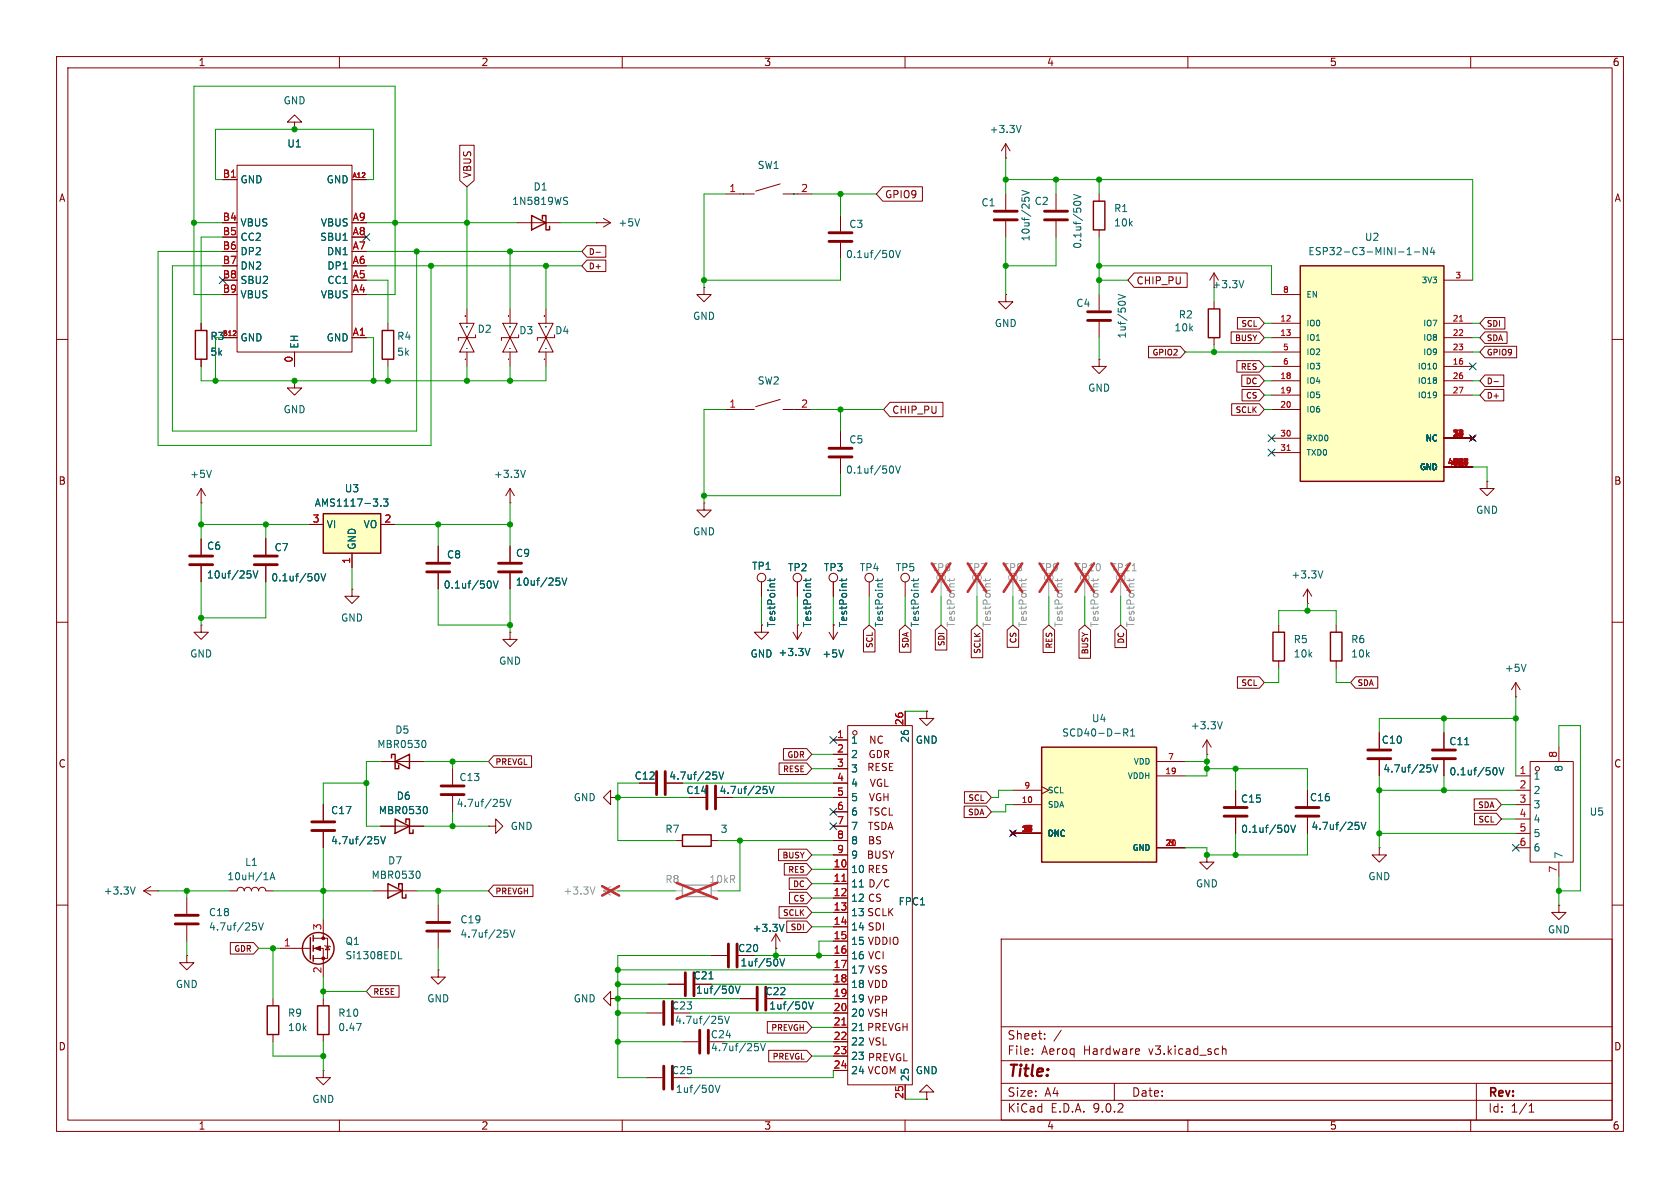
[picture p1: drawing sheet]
<svg xmlns="http://www.w3.org/2000/svg" width="297mm" height="210mm" viewBox="0 0 297 210" stroke-linecap="round" stroke-linejoin="round" font-family="sans-serif">
<g fill="none" stroke="#840000" stroke-width=".18">
<path d="M10 10h277v190h-277zM12 12h273v186h-273zM60 10v2M110 10v2M160 10v2M210 10v2M260 10v2M39.4 31.8h2.5M41.9 29.2h20.3v33h-20.3zM62.2 31.8h2.6M39.4 59.7h2.5M62.2 59.7h2.6"/>
<path d="M10 60h2M52.1 62.2v2.6M148.6 76.2v2.8M285 60h2M35.6 88.9h.1M35.6 86.4l-.8 1.2M35.6 86.4l.7 1.2M35.6 86.4v2.5M35.6 95.3v2.7M47 95.3v2.7M77.5 96.5v2.8M90.2 88.9h.1"/>
<path d="M90.2 86.4l-.8 1.2M90.2 86.4l.7 1.2M90.2 86.4v2.5M124.5 88.9v1.3h1.2l-1.2 1.2-1.3-1.2h1.3M124.5 88.9h.1M148.6 81v2.8M10 110h2M35.6 110.5v1.3h1.2l-1.2 1.2-1.3-1.2h1.3M35.6 110.5h.1M35.6 100.1v2.8M47 100.1v2.8M62.2 104.1v1.3h1.3l-1.3 1.3-1.2-1.3h1.2"/>
<path d="M62.2 104.1h.1M77.5 101.3v2.8M90.2 111.8v1.2h1.2l-1.2 1.3-1.3-1.3h1.3M90.2 111.8h.1M134.6 110.5v1.3h1.3l-1.3 1.2-1.3-1.2h1.3M134.6 110.5h.1M134.6 102.9v2.5M147.3 102.9v2.5M160 102.9v2.5M285 110h2M67.3 134.6h7.6M80 135.9v2.8"/>
<path d="M147.3 130.8h2.6M147.3 133.4h2.6M147.3 135.9h2.6M147.3 138.4h2.6M149.9 128.3h11.4v63.5h-11.4zM160 125.7v2.6M163.8 125.7v1.3h1.3l-1.3 1.3-1.2-1.3h1.2M163.8 125.7h.1M57.1 142.2v2.8M57.1 147.1v2.8M66 157.5h7.7M67.3 146.1h7.6"/>
<path d="M80 140.7v2.8M107.9 141v-1.3l-1.2 1.3 1.2 1.2v-1.2h1.3M109.2 141h.1M119.4 148.6h1.2M125.7 148.6h1.3M147.3 146.1h2.6M147.3 148.6h2.6M147.3 141h2.6M147.3 143.5h2.6M147.3 151.1h2.6M147.3 153.7h2.6M147.3 156.2h2.6"/>
<path d="M147.3 158.8h2.6M156.9 155.5l.2 .1M157.1 156.7l-.2 .1M10 160h2M77.5 171.5v1.2h1.2l-1.2 1.3-1.3-1.3h1.3M77.5 171.5h.1M77.5 160v2.8M77.5 164.8v2.8M107.9 176.5v-1.2l-1.2 1.2 1.2 1.3v-1.3h1.3M109.2 176.5h.1M114.3 179.1h2.8M118.1 174h2.8"/>
<path d="M125.7 168.9h2.8M130.8 176.5h2.8M137.2 167.6h.1M137.2 165.1l-.8 1.3M137.2 165.1l.7 1.3M137.2 165.1v2.5M147.3 176.5h2.6M147.3 174h2.6M147.3 168.9h2.6M147.3 179.1h2.6M147.3 161.3h2.6M147.3 163.8h2.6"/>
<path d="M147.3 166.4h2.6M147.3 171.5h2.6M177 166h108v32h-108zM285 160h2M60 198v2M110 198v2M114.3 190.5h2.8M120.6 184.2h2.8M147.3 181.6h2.6M147.3 184.2h2.6M147.3 186.7h2.6M147.3 189.2h2.6"/>
<path d="M160 198v2M160 191.8v2.5M163.8 193h1.3l-1.3-1.2-1.2 1.2h1.2v1.3M163.8 194.3h.1M177 194.5h108M177 191.5h108M177 187.5h108M177 181.5h108M182.5 186.3v.1M182.5 185.5v.1M184.7 183.6v.1M184.7 182.8v.1"/>
<path d="M187.6 182.1l-1.3 2M197 191.5v3M201.2 185.4l.3 .4-.8 .1M201.4 186.3l-.2 .1M210 198v2M216.1 184.9v1.5M216.1 185.5l.2-.1 .4 .1v.9M260 198v2M261 191.5v6.5M270.3 196.6h.9M270.3 195.5l.4-.4v1.5"/>
<circle cx="134.6" cy="102.1" r=".76"/>
<circle cx="147.3" cy="102.1" r=".76"/>
<circle cx="160" cy="102.1" r=".76"/>
<circle cx="151.1" cy="129.5" r=".38"/>
</g>
<g fill="none" stroke="#840000" stroke-width=".51">
<path d="M146.6 79.2h4M33.5 98.3h4.1M33.5 99.8h4.1M45 98.3h4M45 99.8h4M75.4 99.6h4.1M146.6 80.8h4M75.4 101.1h4.1M78 138.9h4M116.1 136.4v4.1M117.6 136.4v4.1M125 138.9v4.1"/>
<path d="M126.5 138.9v4.1M55.1 145.3h4.1M55.1 146.8h4.1M78 140.5h4M75.4 163.1h4.1M75.4 164.6h4.1M117.3 177v4.1M118.9 177v4.1M121.2 172v4M122.7 172v4M128.8 166.9v4M130.3 166.9v4"/>
<path d="M133.9 174.5v4.1M135.4 174.5v4.1M117.3 188.5v4M118.9 188.5v4M123.7 182.1v4.1M125.2 182.1v4.1"/>
</g>
<g fill="none" stroke="#006464" stroke-width=".18">
<path d="M37.4 83.1l-.4 1.3M92.9 83.1l-.4 1.3M157.5 82.4a.68 .68 0 0 1 .5 .6 .68 .68 0 0 1-.5 .6M158.3 82.4l.5 1.2 .4-1.2M43.7 100.9h.6M44.1 101.4l.3 .2v.3l-.3 .3M44.7 100.9l.5 1.3 .4-1.3M55.9 101.4a.68 .68 0 0 1 .5 .7 .68 .68 0 0 1-.5 .6M56.7 101.4l.5 1.3 .4-1.3M86.4 102.7a.68 .68 0 0 1 .5 .6 .68 .68 0 0 1-.5 .7M87.2 102.7l.4 1.3 .5-1.3M136.1 102.3v.5"/>
<path d="M137 102.3l-.2 .3h-1.1M148.8 102.3v.5M149.7 102.3l-.2 .3h-1.1M161.5 102.3v.5M162.4 102.3l-.2 .3h-1.1M75 130.9a.79 .79 0 0 1 0 1.3M126.1 136.5h.6M126.2 137h.3l.2 .2v.4l-.5 .1M127.1 136.5l.4 1.2 .4-1.2M135 139h.6M135.1 139.5h.3l.2 .2v.5l-.5 .1M136 139l.4 1.3 .4-1.3"/>
<path d="M66.3 147.9h.6M66.4 148.4h.3l.2 .2v.4l-.5 .2M67.3 147.9l.4 1.3 .4-1.3M74 154a.79 .79 0 0 1 0 1.3M75.2 142.6a.79 .79 0 0 1 0 1.2M88.5 141.3h.6M88.6 141.8h.3l.2 .2v.4l-.5 .2M89.5 141.3l.4 1.3 .4-1.3M89.1 164.4h.6M89.3 164.9h.3l.2 .2-.1 .5-.4 .1M90.2 164.4l.4 1.3 .4-1.3M125.3 173h.8"/>
<path d="M127.1 179.6h.6M128.1 179.6l.4 1.3 .5-1.3M129.6 174.6v.7M130 174.3l.4 1.3 .4-1.3M137.4 169.7v.8M137.9 169.5l.4 1.3 .4-1.3M138.6 163.4l-.4 1.3M142.5 177.4v.7M142.9 177.1l.5 1.3 .4-1.3M126 192.1v.8M126.4 191.8l.5 1.3 .4-1.3M127.2 180.1h.3l.2 .3v.4l-.5 .1"/>
<path d="M133.4 184.5h.6M133.5 185h.4l.2 .2-.1 .4-.5 .1M134.5 184.5l.4 1.2 .4-1.2"/>
</g>
<path d="M69.2 134v-.6h.6v2.5h.7v-.6M69.8 134.6l2.6-1.2v2.5zM68.6 156.2l2.5 1.3-2.5 1.3zM69.8 144.8l2.6 1.3-2.6 1.2zM70.5 156.8v-.6h.6v2.6h.7v-.7M71.8 145.4v-.6h.6v2.5h.6v-.6M120.6 147.6h5.1v2h-5.1z" fill="none" stroke="#840000" stroke-width=".25"/>
<path d="M120.6 156.5h5.1v2h-5.1z" fill="none" stroke="#a1a1a1" stroke-width=".25"/>
<g fill="none" stroke="#a1a1a1" stroke-width=".18">
<path d="M166.4 102.9v2.5M172.7 102.9v2.5M191.8 102.9v2.5M198.1 102.9v2.5M106.7 157.5h2.5M106.7 157.5l1.2 .7M107.9 156.7l-1.2 .8M109.2 157.5h.1M119.4 157.5h1.2M125.7 157.5h1.3"/>
<circle cx="166.4" cy="102.1" r=".76"/>
<circle cx="172.7" cy="102.1" r=".76"/>
<circle cx="191.8" cy="102.1" r=".76"/>
<circle cx="198.1" cy="102.1" r=".76"/>
</g>
<path d="M164.7 99.6l3.3 5M168 99.6l-3.3 5M171.1 99.6l3.3 5M174.4 99.6l-3.3 5M190.1 99.6l3.3 5M193.4 99.6l-3.3 5M196.5 99.6l3.3 5M199.8 99.6l-3.3 5M106.5 156.6l2.9 1.7M109.4 156.6l-2.9 1.7M119.6 156.1l7.2 2.8M126.8 156.1l-7.2 2.8" fill="none" stroke="#e12e31" stroke-width=".46"/>
<path d="M167.9 102.3v.5M168.7 102.3l-.2 .3h-1M174.2 102.3v.5M175.1 102.3l-.2 .3h-1.1M193.3 102.3v.5M194.1 102.3l-.2 .3h-1M199.6 102.3v.5M200.1 100.9h.8M200.5 102.3l-.2 .3h-1.1M105.2 156.8l-.4 1.3" fill="none" stroke="#989898" stroke-width=".18"/>
<path d="M148.8 155.8h.8M148.8 181.2h.8" fill="none" stroke="#a90000" stroke-width=".18"/>
<path d="M184.1 132.1h20.4v20.3h-20.4z" fill="#ffffc2"/>
<path d="M67.6 58.4h2v5.1h-2zM184.1 132.1h20.4v20.3h-20.4z" fill="none" stroke="#840000" stroke-width=".25"/>
<g fill="none" stroke="#840000" stroke-width=".18">
<path d="M68.6 57.2v1.2M81.3 57.2h2.5l-1.3 2.5zM82.5 59.7l1.3 2.5h-2.5zM82.5 54.6v2.6M84.1 59.2v.5h-3.1v.5M88.9 57.2h2.5l-1.2 2.5zM90.2 59.7l1.2 2.5h-2.5zM90.2 54.6v2.6M91.7 59.2v.5h-3.1v.5M68.6 63.5v1.3M82.5 62.2v2.6M90.2 62.2v2.6"/>
<path d="M140.2 111.8l.8 1.2M141 110.5h.1M141 102.9v2.5M141 110.5v2.5M141.7 111.8l-.7 1.2M146.6 111.8l.7 1.2M147.3 110.5h.1M147.3 110.5v2.5M148.1 111.8l-.8 1.2M153.7 102.9v2.5M179.1 139.7h5M184.1 139.1l1.3 .6-1.3 .6"/>
<path d="M204.5 134.6h5M204.5 137.2h5M86.4 146.1h1.2v-1.3l1.3 1.3-1.3 1.2v-1.2M86.4 146.1h.1M178.7 146.9l.8 .8M179.1 142.2h5M179.1 147.3h5M179.5 146.9l-.8 .8M204.5 149.9h5"/>
<circle cx="141" cy="102.1" r=".76"/>
<circle cx="153.7" cy="102.1" r=".76"/>
</g>
<g fill="none" stroke="#006464" stroke-width=".18">
<path d="M82.5 57.8h.1M82.6 57.8h.1M90.2 57.8h.1M82.5 61.6h.1M82.6 61.6h.1M90.2 61.6h.1M142.5 102.3v.5M143.2 114.6l-.4 1.3M143.3 102.3l-.2 .3h-1M149.1 114.9l-.4 1.2M155.2 102.3v.5M156 102.3l-.2 .3h-1"/>
<path d="M198.7 129.5h.6l.1-.2-.1-.3-.6-.2v1.3M199 129.5l.4 .6M199.9 130.1h.7M199.9 129.2l.3-.4v1.3"/>
</g>
<g fill="none" stroke="#a1a1a1" stroke-width=".18">
<path d="M179.1 102.9v2.5M185.4 102.9v2.5"/>
<circle cx="179.1" cy="102.1" r=".76"/>
<circle cx="185.4" cy="102.1" r=".76"/>
</g>
<path d="M180.6 102.3v.5M181.4 102.3l-.2 .3h-1M186.9 102.3v.5M187.8 102.3l-.2 .3h-1.1" fill="none" stroke="#989898" stroke-width=".18"/>
<path d="M177.4 99.6l3.3 5M180.7 99.6l-3.3 5M183.8 99.6l3.3 5M187.1 99.6l-3.3 5" fill="none" stroke="#e12e31" stroke-width=".46"/>
<path d="M82.3 55.9h.1M89.9 55.9h.1M82.3 63.5h.1M89.9 63.5h.1" fill="none" stroke="#a90000" stroke-width=".18"/>
<path d="M57.1 90.8h10.2v7h-10.2z" fill="#ffffc2"/>
<g fill="none" stroke="#840000" stroke-width=".25">
<path d="M94 38.1l2.5 1.3-2.5 1.2zM95.9 38.7v-.6h.6v2.5h.7v-.6M193.3 35.6h2v5h-2zM34.5 58.4h2.1v5.1h-2.1zM213.6 54.6h2v5.1h-2zM57.1 90.8h10.2v7h-10.2zM225 111.8h2.1v5h-2.1zM235.2 111.8h2v5h-2zM47.2 177.8h2.1v5.1h-2.1zM54.9 165.7v3.8M55.4 165.4v1M55.4 167.1v1"/>
<path d="M55.4 168.9v1M56.1 177.8h2.1v5.1h-2.1z"/>
<circle cx="56.3" cy="167.6" r="2.79"/>
</g>
<g fill="none" stroke="#840000" stroke-width=".18">
<path d="M52.1 21.6h1.2l-1.2-1.3-1.3 1.3h1.3v1.3M52.1 22.9h.1M91.4 39.4h7.7M105.4 39.4h.1M105.4 39.4h2.5M106.7 38.6l1.2 .8M107.9 39.4l-1.2 .7M128.3 34.3h5M137.9 32.5l-4.3 1.3M138.4 34.3h5.1M148.6 38.1v2.8M177.8 27.9h.1"/>
<path d="M177.8 25.4v2.5M177.8 34.3v2.8M177.8 39.1v2.8M177.8 25.4l-.8 1.3M177.8 25.4l.8 1.3M186.7 34.3v2.8M186.7 39.1v2.8M194.3 34.3v1.3M35.6 57.2v1.2M95.2 57.2h2.6l-1.3 2.5zM96.5 59.7l1.3 2.5h-2.6zM96.5 54.6v2.6"/>
<path d="M98 59.2v.5h-3v.5M124.5 50.8v1.3h1.2l-1.2 1.2-1.3-1.2h1.3M124.5 50.8h.1M148.6 42.9v2.8M177.8 52.1v1.2h1.3l-1.3 1.3-1.3-1.3h1.3M177.8 52.1h.1M194.3 40.6v1.3M194.3 52.1v2.8M194.3 56.9v2.8M214.6 48.3l-.7 1.2M214.6 48.3l.8 1.2M214.6 48.3v2.5"/>
<path d="M214.6 53.3v1.3M214.6 59.7v1.3M35.6 63.5v1.3M52.1 67.3v1.3h1.2l-1.2 1.3-1.3-1.3h1.3M52.1 67.3h.1M96.5 62.2v2.6M128.3 72.4h5M137.9 70.6l-4.3 1.3M138.4 72.4h5.1M54.6 92.7h2.5M62.2 97.8v2.5M67.3 92.7h2.5"/>
<path d="M90.2 96.5v2.8M90.2 101.3v2.8M226.1 110.5v1.3M226.1 116.8v1.3M231.1 106.7h.1M231.1 104.1l-.7 1.3M231.1 104.1l.8 1.3M231.1 104.1v2.6M236.2 110.5v1.3M236.2 116.8v1.3M213.4 133.4h.1M213.4 130.8l-.8 1.3"/>
<path d="M213.4 130.8l.7 1.3M213.4 130.8v2.6M218.4 139.7v2.8M231.1 139.7v2.8M243.8 129.5v2.8M243.8 134.4v2.8M255.3 129.5v2.8M255.3 134.4v2.8M268 123.2h.1M268 120.7l-.8 1.2M268 120.7l.7 1.2M268 120.7v2.5"/>
<path d="M268 137.2h2.5M268 139.7h2.5M270.5 134.6h7.6v17.8h-7.6zM275.6 132.1v2.5M25.4 157.5h2.5M25.4 157.5l1.3 .7M26.7 156.7l-1.3 .8M27.9 157.5h.1M33 158.8v2.7M40.6 157.5h1.3a.64 .64 0 0 1 .6-.7 .64 .64 0 0 1 .7 .7 .64 .64 0 0 1 .6-.7 .64 .64 0 0 1 .6 .7 .64 .64 0 0 1 .7-.7 .64 .64 0 0 1 .6 .7 .64 .64 0 0 1 .7-.7 .64 .64 0 0 1 .6 .7h1.3M213.4 151.1v1.3h1.2l-1.2 1.3-1.3-1.3h1.3M213.4 151.1h.1"/>
<path d="M218.4 144.5v2.8M231.1 144.5v2.8M243.8 149.9v1.2h1.3l-1.3 1.3-1.2-1.3h1.2M243.8 149.9h.1M268 142.2h2.5M268 144.8h2.5M268 147.3h2.5M268 149.9h2.5M275.6 152.4v2.5M33 168.9v1.3h1.3l-1.3 1.3-1.3-1.3h1.3M33 168.9h.1M33 163.6v2.8"/>
<path d="M48.3 176.5v1.3M49.5 167.6h5.4M55.4 165.9h2.5v3.5h-2.5M55.4 167.6h1.7v5.1M57.1 162.6v3.3M57.1 176.5v1.3M57.4 167.1l.1 .2h.8l.1 .1M57.9 167.3l.4 .6h-.8zM275.6 160v1.3h1.3l-1.3 1.3-1.3-1.3h1.3M275.6 160h.1M48.3 182.9v1.3M57.1 189.2v1.3h1.3l-1.3 1.3-1.2-1.3h1.2"/>
<path d="M57.1 189.2h.1M57.1 182.9v1.3"/>
<circle cx="271.8" cy="135.9" r=".38"/>
</g>
<g fill="none" stroke="#006464" stroke-width=".18">
<path d="M99.9 35.5l.3 .1 .1 .3-.2 .2h-.3M99.9 34.9h.4M113.1 38.7l-.4 1.2M131.4 34.3h.1M140.3 34.3h.1M140.4 34.3h.1M180.5 22.2l-.4 1.2M180.7 34.9v.6M180.7 33.7l1.2 .4-1.2 .4M181.1 35.1l.3-.2h.3l.2 .2M189.8 36a.68 .68 0 0 1 .6-.4 .68 .68 0 0 1 .7 .4M189.8 34.4l1.3 .4-1.3 .4"/>
<path d="M96.5 57.8h.1M157.5 44.3a.68 .68 0 0 1 .5 .6 .68 .68 0 0 1-.5 .6M158.3 44.3l.5 1.2 .4-1.2M197.7 52l1.3 .5-1.3 .4M197.9 53.3h.8M219.9 49.6l-.4 1.3M96.5 61.6h.1M131.4 72.4h.1M140.3 72.4h.1M140.4 72.4h.1M67.3 89.4v.1M67.8 88.2h.8l-.4 .5 .3 .1v.6l-.2 .1-.5-.1"/>
<path d="M98.3 102.2h.6M98.8 102.7l.2 .2v.3l-.2 .2M99.4 102.2l.4 1.2 .4-1.2M233.9 100.9l-.5 1.3M269.8 117.4l-.4 1.3M216.1 127.6l-.4 1.2M252.3 135.2h.6M252.4 135.7h.3l.3 .2-.1 .4-.5 .2M253.3 135.2l.5 1.3 .4-1.3M258.9 131.6h.8M264.2 135.7a.68 .68 0 0 1 .5 .6 .68 .68 0 0 1-.5 .7M265 135.7l.4 1.3 .5-1.3"/>
<path d="M23.9 156.8l-.4 1.3M47.7 155.5l.5-1.3 .4 1.3M47.9 155.2h.6M227.4 145.9a.68 .68 0 0 1 .4 .6 .68 .68 0 0 1-.4 .6M228.2 145.9l.4 1.2 .4-1.2M239.6 145.4h.6M239.7 145.8h.3l.3 .3-.1 .4-.5 .1M240.6 145.4l.5 1.2 .4-1.2M44.7 163.1h.6M44.8 163.6h.3l.2 .3v.4l-.5 .1M45.7 163.1l.4 1.3 .5-1.3M70.4 169.5h.6"/>
<path d="M63 180.9h.9l-.6 1.3"/>
</g>
<g fill="none" stroke="#840000" stroke-width=".51">
<path d="M175.8 37.3h4M175.8 38.9h4M184.7 37.3h4M184.7 38.9h4M146.6 41.1h4M146.6 42.7h4M192.3 56.6h4M192.3 55.1h4M88.1 99.6h4.1M88.1 101.1h4.1M241.8 132.6h4.1M241.8 134.1h4.1"/>
<path d="M253.2 132.6h4.1M253.2 134.1h4.1M216.4 142.7h4.1M216.4 144.3h4.1M229.1 142.7h4.1M229.1 144.3h4.1M31 161.8h4.1M31 163.3h4.1"/>
</g>
<g fill="#840000" stroke="#840000" stroke-width=".18">
<path d="M55.6 167.6l1-.3v.7z"/>
<circle cx="57.1" cy="165.9" r=".25"/>
<circle cx="57.1" cy="169.4" r=".25"/>
</g>
<path d="M96.2 55.9h.1M96.2 63.5h.1M96.3 63.5h.1" fill="none" stroke="#a90000" stroke-width=".18"/>
<path d="M229.9 47h25.4v38.1h-25.4z" fill="#ffffc2"/>
<path d="M229.9 47h25.4v38.1h-25.4z" fill="none" stroke="#840000" stroke-width=".25"/>
<g fill="none" stroke="#840000" stroke-width=".18">
<path d="M39.4 31.8h2.5M62.2 31.8h2.6M81.3 25.7h2.5v6.2l-1.3 1.1-1.2-1.1zM156.1 33h7v2.6h-7l-1.2-1.3zM35.6 57.2v1.2M39.4 59.7h2.5M62.2 59.7h2.6M103.8 43.4h3.3v2.1h-3.3l-.9-1zM103.8 46h3.3v2h-3.3l-.9-1zM105.4 44.6h.7M200.5 48.3h9.4v2.5h-9.4l-1.1-1.3zM217.6 58.7h5l.9 1-.9 1h-5z"/>
<path d="M218.8 56.1h3.8l.9 1.1-.9 1h-3.8zM224.8 52.1h5.1M224.8 57.2h5.1M224.8 59.7h5.1M255.3 57.2h5M255.3 59.7h5M255.3 49.5h5M262.5 56.1h3.5v2.1h-3.5l-.9-1zM262.5 58.7h3.9v2h-3.9l-.9-1zM35.6 63.5v1.3M52.1 62.2v2.6M157.3 71.1h9.4v2.6h-9.4l-1.1-1.3z"/>
<path d="M194.3 63.5v1.3h1.3l-1.3 1.2-1.3-1.2h1.3M194.3 63.5h.1M203 61.2h5.7l.8 1-.8 1h-5.7zM217.7 71.4h4.9l.9 1-.9 1h-4.9zM218.7 63.8h3.9l.9 1-.9 1h-3.9zM219.5 66.3h3.1l.9 1-.9 1h-3.1zM219.6 68.8h3l.9 1.1-.9 1h-3zM224.8 62.2h5.1M224.8 64.8h5.1M224.8 67.3h5.1M224.8 69.9h5.1M224.8 72.4h5.1"/>
<path d="M224.8 77.5h5.1M255.3 62.2h5M255.3 64.8h5M255.3 67.3h5M255.3 69.9h5M255.3 77.5h5M260 77.1l.7 .8M260.7 77.1l-.7 .8M262.5 68.8h3.3v2.1h-3.3l-.9-1zM262.5 66.3h3.3v2h-3.3l-.9-1zM262.5 61.2h5.6v2h-5.6l-.9-1zM264.1 67.5h.8"/>
<path d="M35.6 95.3v2.7M47 95.3v2.7M54.6 92.7h2.5M62.2 97.8v2.5M67.3 92.7h2.5M77.5 96.5v2.8M90.2 96.5v2.8M224.8 80h5.1M255.3 82.6h5M262.9 85.1v1.3h1.3l-1.3 1.2-1.3-1.2h1.3M262.9 85.1h.1M35.6 100.1v2.8"/>
<path d="M47 100.1v2.8M77.5 101.3v2.8M90.2 101.3v2.8M134.6 110.5h.1M134.6 102.9v2.5M141 110.5h.1M141 102.9v2.5M147.3 110.5h.1M147.3 102.9v2.5M152.7 111.4l1-.9 1 .9v3.9h-2zM159 111.4l1-.9 1 .9v3.9h-2zM165.4 111.4l1-.9 1 .9v3.5h-2z"/>
<path d="M171.7 111.4l1-.9 1 .9v4.9h-2zM178.1 111.4l1-.9 1 .9v3h-2zM184.4 111.4l1-.9 1 .9v3.9h-2zM190.8 111.4l1-.9 1 .9v5h-2zM197.1 111.4l1-.9 1 .9v3.1h-2zM218.8 119.6h3.8l.9 1.1-.9 1h-3.8zM239.6 119.6h4v2.1h-4l-.8-1zM87.2 133.6h6.8v2h-6.8l-.8-1zM137.7 134.9h4.9l.9 1-.9 1h-4.9zM138.5 132.3h4.1l.9 1.1-.9 1h-4.1zM147.3 130.8h2.6M147.3 133.4h2.6"/>
<path d="M147.3 135.9h2.6M147.3 138.4h2.6M160 125.7v2.6M163.8 125.7h.1M170.5 140h3.9l.9 1-.9 1h-3.9zM218.4 139.7v2.8M231.1 139.7v2.8M243.8 129.5v2.8M243.8 134.4v2.8M255.3 129.5v2.8M255.3 134.4v2.8M57.1 142.2v2.8"/>
<path d="M57.1 147.1v2.8M67.3 146.1h2.5M72.4 146.1h2.5M87.2 156.5h7v2h-7l-.8-1zM137.6 150.1h5l.9 1-.9 1h-5zM138.7 152.7h3.9l.9 1-.9 1h-3.9zM139.5 155.2h3.1l.9 1-.9 1h-3.1zM139.6 157.7h3l.9 1.1-.9 1h-3zM147.3 141h2.6M147.3 143.5h2.6M147.3 146.1h2.6M147.3 148.6h2.6"/>
<path d="M147.3 151.1h2.6M147.3 153.7h2.6M147.3 156.2h2.6M147.3 158.8h2.6M170.4 142.5h4l.9 1-.9 1h-4zM218.4 144.5v2.8M231.1 144.5v2.8M260.6 141.2h3.9l.9 1-.9 1.1h-3.9zM260.7 143.8h3.8l.9 1-.9 1h-3.8zM40.7 166.6h4.1l.9 1-.9 1.1h-4.1zM65.7 174.2h4.8v2.1h-4.8l-.9-1zM118.1 174h2.8"/>
<path d="M125.7 168.9h2.8M130.8 176.5h2.8M137.2 167.6h.1M137.7 160.3h4.9l.9 1-.9 1h-4.9zM139.1 162.8h3.5l.9 1-.9 1h-3.5zM147.3 174h2.6M147.3 168.9h2.6M147.3 176.5h2.6M147.3 161.3h2.6M147.3 163.8h2.6M147.3 166.4h2.6M147.3 171.5h2.6"/>
<path d="M147.3 179.1h2.6M135.7 180.6h6.9l.9 1-.9 1h-6.9zM135.9 185.7h6.7l.9 1-.9 1h-6.7zM147.3 181.6h2.6M147.3 184.2h2.6M147.3 186.7h2.6M147.3 189.2h2.6M160 191.8v2.5M163.8 194.3h.1"/>
</g>
<g fill="none" stroke="#a90000" stroke-width=".18">
<path d="M258 56.8h.6M227.5 79.6h.6M258.8 82.2h.7M258.8 81.1h.7l-.4 1.1M258.9 81.8h.6M259.4 81.2v.9M259.4 81.6l.1 .2M259.5 81.4l-.1 .2M259.5 81.1l-.4 .4M259.5 81.4l-.1 .1M259.5 81.7l-.1 .2M259.5 81.6l-.1 .1"/>
<path d="M148.8 155.8h.8M148.8 181.2h.8"/>
</g>
<g fill="none" stroke="#006464" stroke-width=".18">
<path d="M248.8 45h.7M248.8 44.1l.3-.3v1.2M250 44.5h1M252.3 43.8v1.2l-.7-1.2v1.2M253.2 43.7l-.3 .9h.8M253.5 44.2v.8M67.3 89.4v.1M67.8 88.2h.8l-.4 .5 .3 .1v.6l-.2 .1-.5-.1M43.7 100.9h.6M44.1 101.4l.3 .2v.3l-.3 .3M44.7 100.9l.5 1.3 .4-1.3M55.9 101.4a.68 .68 0 0 1 .5 .7 .68 .68 0 0 1-.5 .6"/>
<path d="M56.7 101.4l.5 1.3 .4-1.3M86.4 102.7a.68 .68 0 0 1 .5 .6 .68 .68 0 0 1-.5 .7M87.2 102.7l.4 1.3 .5-1.3M98.3 102.2h.6M98.8 102.7l.2 .2v.3l-.2 .2M99.4 102.2l.4 1.2 .4-1.2M136.1 102.3v.5M137 102.3l-.2 .3h-1.1M142.5 102.3v.5M143.2 114.6l-.4 1.3M143.3 102.3l-.2 .3h-1M148.8 102.3v.5"/>
<path d="M149.1 114.9l-.4 1.2M149.7 102.3l-.2 .3h-1.1M126.1 136.5h.6M126.2 137h.3l.2 .2v.4l-.5 .1M127.1 136.5l.4 1.2 .4-1.2M135 139h.6M135.1 139.5h.3l.2 .2v.5l-.5 .1M136 139l.4 1.3 .4-1.3M252.3 135.2h.6M252.4 135.7h.3l.3 .2-.1 .4-.5 .2M253.3 135.2l.5 1.3 .4-1.3M258.9 131.6h.8"/>
<path d="M264.2 135.7a.68 .68 0 0 1 .5 .6 .68 .68 0 0 1-.5 .7M265 135.7l.4 1.3 .5-1.3M66.3 147.9h.6M66.4 148.4h.3l.2 .2v.4l-.5 .2M67.3 147.9l.4 1.3 .4-1.3M75.2 142.6a.79 .79 0 0 1 0 1.2M227.4 145.9a.68 .68 0 0 1 .4 .6 .68 .68 0 0 1-.4 .6M228.2 145.9l.4 1.2 .4-1.2M239.6 145.4h.6M239.7 145.8h.3l.3 .3-.1 .4-.5 .1M240.6 145.4l.5 1.2 .4-1.2M125.3 173h.8"/>
<path d="M129.6 174.6v.7M130 174.3l.4 1.3 .4-1.3M137.4 169.7v.8M137.9 169.5l.4 1.3 .4-1.3M138.6 163.4l-.4 1.3M142.5 177.4v.7M142.9 177.1l.5 1.3 .4-1.3"/>
</g>
<g fill="none" stroke="#009600" stroke-width=".18">
<path d="M34.3 39.4h5.1M39.4 31.8h-1.3v-8.9h27.9v8.9h-1.2M64.8 39.4h26.6M82.5 33v21.6M99.1 39.4h6.3M128.3 34.3h-3.8v16.5M143.5 34.3h11.4M148.6 34.3v3.8M177.8 31.8h82.5v17.7M177.8 27.9v6.4M186.7 31.8v2.5M194.3 31.8v2.5"/>
<path d="M38.1 59.7v7.6M39.4 44.5h-11.5v34.2h48.3v-31.7M39.4 52.1h-5.1v-36.9h35.5v36.9h-5M39.4 41.9h-3.8v15.3M64.8 44.5h38.1M64.8 47h38.1M64.8 49.5h3.8v7.7M64.8 59.7h1.2v7.6M73.7 44.5v31.7h-43.2v-29.2h8.9M90.2 44.5v10.1M96.5 47v7.6M148.6 45.7v3.8h-24.1"/>
<path d="M177.8 41.9v10.2M186.7 41.9v5.1h-8.9M194.3 47h30.5v5.1M194.3 49.5h5.1M194.3 41.9v10.2M194.3 59.7v3.8M214.6 50.8v2.5M223.5 59.7h1.3M223.5 57.2h1.3M260.3 59.7h1.3M260.3 57.2h1.3M35.6 64.8v2.5h60.9v-2.5"/>
<path d="M68.6 64.8v2.5M82.5 64.8v2.5M90.2 64.8v2.5M128.3 72.4h-3.8v16.5M143.5 72.4h12.7M148.6 72.4v3.8M209.5 62.2h15.3M214.6 61v1.2M223.5 72.4h1.3M223.5 67.3h1.3M223.5 64.8h1.3M223.5 69.9h1.3"/>
<path d="M260.3 67.3h1.3M260.3 62.2h1.3M260.3 69.9h1.3M35.6 92.7h19M35.6 88.9v6.4M47 92.7v2.6M69.8 92.7h20.4M77.5 92.7v3.8M90.2 88.9v7.6M148.6 83.8v3.8h-24.1M260.3 82.6h2.6v2.5M35.6 102.9v7.6"/>
<path d="M47 102.9v6.3h-11.4M62.2 100.3v3.8M77.5 104.1v6.4h12.7M90.2 104.1v7.7M134.6 105.4v5.1M141 105.4v5.1M147.3 105.4v5.1M153.7 105.4v5.1M160 105.4v5.1M166.4 105.4v5.1M172.7 105.4v5.1M179.1 105.4v5.1"/>
<path d="M185.4 105.4v5.1M191.8 105.4v5.1M198.1 105.4v5.1M226.1 110.5v-2.5h10.1v2.5M226.1 118.1v2.6h-2.6M231.1 106.7v1.3M236.2 118.1v2.6h2.6M64.8 138.4h-7.7v3.8M67.3 134.6h-2.5v11.5h2.5M74.9 134.6h11.5M80 134.6v1.3M113 138.4h-3.8v10.2h10.2"/>
<path d="M120.6 138.4h26.7M143.5 135.9h3.8M143.5 133.4h3.8M160 125.7h3.8M179.1 139.7h-2.6v1.3h-1.2M209.5 134.6h3.9M213.4 135.9h17.7v3.8M213.4 133.4v3.8h-3.9M218.4 135.9v3.8M243.8 137.2v12.7M243.8 139.7h24.2M255.3 127v2.5"/>
<path d="M255.3 137.2v2.5M268 127h-24.2v2.5M268 123.2v14M275.6 132.1v-3.8h3.8v29.2h-3.8M27.9 157.5h12.7M33 157.5v1.3M48.3 157.5h17.7M57.1 149.9v12.7M73.7 157.5h12.7M74.9 146.1h11.5M77.5 157.5v2.5M80 143.5v2.6"/>
<path d="M109.2 157.5h10.2M109.2 141h12.7M127 148.6h20.3M129.5 141h17.8M130.8 148.6v8.9h-3.8M143.5 151.1h3.8M143.5 153.7h3.8M143.5 158.8h3.8M143.5 156.2h3.8M179.1 142.2h-1.3v1.3h-2.5M218.4 147.3v3.8M231.1 147.3v3.8h-17.7v-1.2h-3.9"/>
<path d="M243.8 147.3h24.2M265.4 144.8h2.6M265.4 142.2h2.6M275.6 154.9v5.1M33 166.4v2.5M45.7 167.6h3.8M48.3 167.6v8.9M57.1 172.7v3.8M57.1 175.3h7.7M77.5 167.6v3.9M109.2 174h8.9M109.2 179.1h5.1"/>
<path d="M109.2 176.5h21.6M109.2 171.5h38.1M121.9 179.1h25.4M125.7 168.9h-16.5v21.6h5.1M125.7 174h21.6M133.3 168.9h14M137.2 167.6v1.3M138.4 176.5h8.9M143.5 161.3h3.8M143.5 163.8h3.8M147.3 166.4h-2.5v2.5M48.3 184.2v2.5h8.8"/>
<path d="M57.1 184.2v5M109.2 184.2h11.4M128.3 184.2h19M143.5 186.7h3.8M143.5 181.6h3.8M147.3 189.2v1.3h-25.4M160 194.3h3.8"/>
</g>
<g fill="none" stroke="#000084" stroke-width=".18">
<path d="M38.8 48.9l1.2 1.2M40 48.9l-1.2 1.2M64.2 41.3l1.2 1.2M65.4 41.3l-1.2 1.2M224.2 79.4l1.2 1.2M224.2 76.9l1.2 1.2M225.4 79.4l-1.2 1.2M225.4 76.9l-1.2 1.2M259.7 76.9l1.3 1.2M259.7 64.2l1.3 1.2M261 76.9l-1.3 1.2M261 64.2l-1.3 1.2"/>
<path d="M146.7 130.2l1.2 1.2M147.9 130.2l-1.2 1.2M146.7 142.9l1.2 1.2M146.7 145.4l1.2 1.3M147.9 142.9l-1.2 1.2M147.9 145.4l-1.2 1.3M178.5 146.7l1.2 1.2M179.7 146.7l-1.2 1.2M267.4 149.3l1.2 1.2M268.6 149.3l-1.2 1.2"/>
</g>
<g fill="#009600" stroke="#009600" stroke-width=".18">
<circle cx="109.2" cy="171.5" r=".46"/>
<circle cx="137.2" cy="168.9" r=".46"/>
<circle cx="144.8" cy="168.9" r=".46"/>
<circle cx="109.2" cy="179.1" r=".46"/>
<circle cx="109.2" cy="184.2" r=".46"/>
<circle cx="109.2" cy="176.5" r=".46"/>
<circle cx="109.2" cy="174" r=".46"/>
<circle cx="213.4" cy="151.1" r=".46"/>
<circle cx="109.2" cy="141" r=".46"/>
<circle cx="130.8" cy="148.6" r=".46"/>
<circle cx="124.5" cy="87.6" r=".46"/>
<circle cx="148.6" cy="72.4" r=".46"/>
<circle cx="82.5" cy="39.4" r=".46"/>
<circle cx="76.2" cy="47" r=".46"/>
<circle cx="73.7" cy="44.5" r=".46"/>
<circle cx="69.8" cy="39.4" r=".46"/>
<circle cx="82.5" cy="67.3" r=".46"/>
<circle cx="90.2" cy="67.3" r=".46"/>
<circle cx="80" cy="146.1" r=".46"/>
<circle cx="77.5" cy="157.5" r=".46"/>
<circle cx="64.8" cy="138.4" r=".46"/>
<circle cx="68.6" cy="67.3" r=".46"/>
<circle cx="66" cy="67.3" r=".46"/>
<circle cx="90.2" cy="92.7" r=".46"/>
<circle cx="35.6" cy="92.7" r=".46"/>
<circle cx="47" cy="92.7" r=".46"/>
<circle cx="77.5" cy="92.7" r=".46"/>
<circle cx="35.6" cy="109.2" r=".46"/>
<circle cx="80" cy="134.6" r=".46"/>
<circle cx="90.2" cy="110.5" r=".46"/>
<circle cx="52.1" cy="22.9" r=".46"/>
<circle cx="34.3" cy="39.4" r=".46"/>
<circle cx="52.1" cy="67.3" r=".46"/>
<circle cx="38.1" cy="67.3" r=".46"/>
<circle cx="48.3" cy="167.6" r=".46"/>
<circle cx="57.1" cy="157.5" r=".46"/>
<circle cx="57.1" cy="186.7" r=".46"/>
<circle cx="57.1" cy="175.3" r=".46"/>
<circle cx="33" cy="157.5" r=".46"/>
<circle cx="90.2" cy="44.5" r=".46"/>
<circle cx="96.5" cy="47" r=".46"/>
<circle cx="124.5" cy="49.5" r=".46"/>
<circle cx="148.6" cy="34.3" r=".46"/>
<circle cx="255.3" cy="139.7" r=".46"/>
<circle cx="243.8" cy="147.3" r=".46"/>
<circle cx="243.8" cy="139.7" r=".46"/>
<circle cx="268" cy="127" r=".46"/>
<circle cx="255.3" cy="127" r=".46"/>
<circle cx="275.6" cy="157.5" r=".46"/>
<circle cx="194.3" cy="49.5" r=".46"/>
<circle cx="194.3" cy="47" r=".46"/>
<circle cx="194.3" cy="31.8" r=".46"/>
<circle cx="186.7" cy="31.8" r=".46"/>
<circle cx="214.6" cy="62.2" r=".46"/>
<circle cx="177.8" cy="31.8" r=".46"/>
<circle cx="177.8" cy="47" r=".46"/>
<circle cx="213.4" cy="134.6" r=".46"/>
<circle cx="213.4" cy="135.9" r=".46"/>
<circle cx="218.4" cy="135.9" r=".46"/>
<circle cx="231.1" cy="108" r=".46"/>
<circle cx="218.4" cy="151.1" r=".46"/>
</g>
<text font-size="2.8" fill="#840000" x="178" y="190.9">Title:</text>
<g font-size="2.1" fill="#840000">
<text x="178" y="184">Sheet:</text>
<text x="178" y="186.7">File:</text>
<text x="184.1" y="186.7">Aeroq</text>
<text x="191.6" y="186.7">Hardware</text>
<text x="203.3" y="186.7">v3.kicad_sch</text>
<text x="178" y="196.9">KiCad</text>
<text x="178" y="194.1">Size:</text>
<text x="184.7" y="194.1">A4</text>
<text x="185.7" y="196.9">E.D.A.</text>
<text x="193.3" y="196.9">9.0.2</text>
<text x="200" y="194.1">Date:</text>
<text x="263" y="194.3">Rev:</text>
<text x="263" y="196.9">Id:</text>
<text x="267.1" y="196.9">1/1</text>
</g>
<g font-size="1.8" fill="#840000">
<text x="35" y="11.9">1</text>
<text x="85" y="11.9">2</text>
<text x="135" y="11.9">3</text>
<text x="185" y="11.9">4</text>
<text x="235" y="11.9">5</text>
<text x="285" y="11.9">6</text>
<text x="10.3" y="35.9">A</text>
<text x="83.5" y="31.6" transform="rotate(-90 83.5 31.6)">VBUS</text>
<text x="156.4" y="35.2">GPIO9</text>
<text x="285.3" y="35.9">A</text>
<text x="200.8" y="50.5">CHIP_PU</text>
<text x="157.6" y="73.3">CHIP_PU</text>
<text x="10.3" y="85.9">B</text>
<text x="285.3" y="85.9">B</text>
<text x="153.5" y="131.7">NC</text>
<text x="10.3" y="135.9">C</text>
<text x="153.2" y="136.5">RESE</text>
<text x="153.4" y="134.2">GDR</text>
<text x="285.3" y="135.9">C</text>
<text x="112.1" y="138">C12</text>
<text x="118.2" y="138">4.7uf/25V</text>
<text x="121.2" y="140.6">C14</text>
<text x="127.1" y="140.6">4.7uf/25V</text>
<text x="153.5" y="141.8">VGH</text>
<text x="153.7" y="139.3">VGL</text>
<text x="153.3" y="146.9">TSDA</text>
<text x="153.3" y="149.5">BS</text>
<text x="153.4" y="144.4">TSCL</text>
<text x="150.4" y="154.5">10 RES</text>
<text x="153.2" y="152">BUSY</text>
<text x="150.4" y="159.6">12 CS</text>
<text x="150.4" y="162.2">13 SCLK</text>
<text x="150.4" y="164.7">14 SDI</text>
<text x="150.4" y="167.2">15 VDDIO</text>
<text x="130.4" y="168.5">C20</text>
<text x="150.4" y="169.8">16 VCI</text>
<text x="150.4" y="172.3">17 VSS</text>
<text x="122.9" y="175.9">1uf/50V</text>
<text x="135.2" y="176.1">C22</text>
<text x="150.4" y="174.9">18 VDD</text>
<text x="150.4" y="177.4">19 VPP</text>
<text x="150.4" y="179.9">20 VSH</text>
<text x="10.3" y="185.9">D</text>
<text x="150.4" y="185">22 VSL</text>
<text x="285.3" y="185.9">D</text>
<text x="150.4" y="187.6">23 PREVGL</text>
<text x="150.4" y="190.1">24 VCOM</text>
<text x="35" y="199.9">1</text>
<text x="85" y="199.9">2</text>
<text x="135" y="199.9">3</text>
<text x="185" y="199.9">4</text>
<text x="235" y="199.9">5</text>
<text x="285" y="199.9">6</text>
</g>
<g font-size="1.8" fill="#006464">
<text x="50" y="18.6">GND</text>
<text x="174.9" y="23.7">+3.3V</text>
<text x="50.7" y="26.3">U1</text>
<text x="42.4" y="32.6">GND</text>
<text x="57.6" y="32.6">GND</text>
<text x="94.2" y="33.9">D1</text>
<text x="133.9" y="30.1">SW1</text>
<text x="42.4" y="40.2">VBUS</text>
<text x="56.6" y="40.2">VBUS</text>
<text x="90.4" y="36.4">1N5819WS</text>
<text x="109.2" y="40.2">+5V</text>
<text x="150" y="40.5">C3</text>
<text x="173.4" y="36.7">C1</text>
<text x="182.8" y="36.4">C2</text>
<text x="196.9" y="37.7">R1</text>
<text x="196.9" y="40.2">10k</text>
<text x="42.4" y="42.8">CC2</text>
<text x="42.4" y="45.3">DP2</text>
<text x="42.4" y="47.9">DN2</text>
<text x="56.5" y="42.8">SBU1</text>
<text x="57.7" y="45.3">DN1</text>
<text x="57.8" y="47.9">DP1</text>
<text x="149.5" y="45.8">0.1uf/50V</text>
<text x="182.2" y="42.8" transform="rotate(-90 182.2 42.8)">10uf/25V</text>
<text x="191.4" y="44.1" transform="rotate(-90 191.4 44.1)">0.1uf/50V</text>
<text x="231.2" y="45.3">ESP32-C3-MINI-1-N4</text>
<text x="241.2" y="42.8">U2</text>
<text x="42.4" y="50.4">SBU2</text>
<text x="42.4" y="52.9">VBUS</text>
<text x="56.6" y="52.9">VBUS</text>
<text x="57.8" y="50.4">CC1</text>
<text x="214.2" y="51.2">+3.3V</text>
<text x="84.3" y="59">D2</text>
<text x="91.7" y="59.3">D3</text>
<text x="98.1" y="59.3">D4</text>
<text x="122.4" y="56.7">GND</text>
<text x="175.8" y="58">GND</text>
<text x="190.2" y="54.5">C4</text>
<text x="199.2" y="59.9" transform="rotate(-90 199.2 59.9)">1uf/50V</text>
<text x="207.5" y="58.8">10k</text>
<text x="208.3" y="56.5">R2</text>
<text x="37.1" y="60.3">R3</text>
<text x="37.1" y="63.1">5k</text>
<text x="42.4" y="60.6">GND</text>
<text x="52.9" y="61.7" transform="rotate(-90 52.9 61.7)">EH</text>
<text x="57.6" y="60.6">GND</text>
<text x="70.1" y="60.3">R4</text>
<text x="70.1" y="63.1">5k</text>
<text x="133.9" y="68.2">SW2</text>
<text x="192.3" y="69.4">GND</text>
<text x="50" y="73.3">GND</text>
<text x="149.5" y="83.9">0.1uf/50V</text>
<text x="150" y="78.6">C5</text>
<text x="33.5" y="84.7">+5V</text>
<text x="55.5" y="89.8">AMS1117-3.3</text>
<text x="60.9" y="87.2">U3</text>
<text x="87.2" y="84.7">+3.3V</text>
<text x="57.7" y="93.6">VI</text>
<text x="64.2" y="93.6">VO</text>
<text x="122.4" y="94.8">GND</text>
<text x="260.9" y="91">GND</text>
<text x="36.5" y="97.4">C6</text>
<text x="48.4" y="97.6">C7</text>
<text x="63.1" y="97.3" transform="rotate(-90 63.1 97.3)">GND</text>
<text x="78.9" y="98.9">C8</text>
<text x="91.1" y="98.7">C9</text>
<text x="132.9" y="100.9">TP1</text>
<text x="139.2" y="101.2">TP2</text>
<text x="145.6" y="101.2">TP3</text>
<text x="151.9" y="101.2">TP4</text>
<text x="158.3" y="101.2">TP5</text>
<text x="36.5" y="102.5">10uf/25V</text>
<text x="47.9" y="103">0.1uf/50V</text>
<text x="78.3" y="104.2">0.1uf/50V</text>
<text x="91.1" y="103.7">10uf/25V</text>
<text x="228.2" y="102.5">+3.3V</text>
<text x="60.2" y="110.1">GND</text>
<text x="137.3" y="111" transform="rotate(-90 137.3 111)">TestPoint</text>
<text x="143.6" y="111" transform="rotate(-90 143.6 111)">TestPoint</text>
<text x="150" y="111" transform="rotate(-90 150 111)">TestPoint</text>
<text x="156.3" y="111" transform="rotate(-90 156.3 111)">TestPoint</text>
<text x="162.7" y="111" transform="rotate(-90 162.7 111)">TestPoint</text>
<text x="228.6" y="113.9">R5</text>
<text x="238.8" y="113.9">R6</text>
<text x="33.5" y="116.4">GND</text>
<text x="88.1" y="117.7">GND</text>
<text x="132.6" y="116.4">GND +3.3V</text>
<text x="145.3" y="116.4">+5V</text>
<text x="228.6" y="116.4">10k</text>
<text x="238.8" y="116.4">10k</text>
<text x="265.9" y="119">+5V</text>
<text x="69.8" y="129.9">D5</text>
<text x="150.4" y="131.7">1</text>
<text x="160.9" y="131.4" transform="rotate(-90 160.9 131.4)">26</text>
<text x="161.8" y="131.7">GND</text>
<text x="187.7" y="130.4">SCD40-D-R1</text>
<text x="192.9" y="127.9">U4</text>
<text x="210.4" y="129.1">+3.3V</text>
<text x="244.2" y="131.7">C10</text>
<text x="256.1" y="131.9">C11</text>
<text x="66.6" y="132.4">MBR0530</text>
<text x="150.4" y="134.2">2</text>
<text x="150.4" y="136.8">3</text>
<text x="244.5" y="136.8">4.7uf/25V</text>
<text x="256.1" y="137.3">0.1uf/50V</text>
<text x="276.5" y="136.5" transform="rotate(-90 276.5 136.5)">8</text>
<text x="70" y="141.6">D6</text>
<text x="80.6" y="142.8">4.7uf/25V</text>
<text x="81.1" y="138.3">C13</text>
<text x="101.3" y="141.8">GND</text>
<text x="150.4" y="139.3">4</text>
<text x="150.4" y="141.8">5</text>
<text x="219.3" y="142.1">C15</text>
<text x="231.5" y="141.8">C16</text>
<text x="271" y="138">1</text>
<text x="271" y="140.6">2</text>
<text x="271" y="143.1">3</text>
<text x="58.4" y="144.1">C17</text>
<text x="58.4" y="149.5">4.7uf/25V</text>
<text x="66.9" y="144.1">MBR0530</text>
<text x="90.2" y="146.9">GND</text>
<text x="117.5" y="147.4">R7</text>
<text x="127.3" y="147.4">3</text>
<text x="150.4" y="144.4">6</text>
<text x="150.4" y="146.9">7</text>
<text x="150.4" y="149.5">8</text>
<text x="219.3" y="147.4">0.1uf/50V</text>
<text x="231.8" y="146.9">4.7uf/25V</text>
<text x="271" y="145.6">4</text>
<text x="271" y="148.2">5</text>
<text x="280.9" y="144.4">U5</text>
<text x="40.1" y="155.8">10uH/1A</text>
<text x="43.2" y="153.3">L1</text>
<text x="65.6" y="155.5">MBR0530</text>
<text x="68.5" y="153">D7</text>
<text x="150.4" y="152">9</text>
<text x="150.4" y="154.5">10</text>
<text x="241.8" y="155.8">GND</text>
<text x="271" y="150.7">6</text>
<text x="276.5" y="151.9" transform="rotate(-90 276.5 151.9)">7</text>
<text x="18.2" y="158.3">+3.3V</text>
<text x="150.4" y="157.1">11 D/C</text>
<text x="150.4" y="157.1">11</text>
<text x="150.4" y="159.6">12</text>
<text x="158.8" y="160.2">FPC1</text>
<text x="211.3" y="157.1">GND</text>
<text x="36.8" y="162.2">C18</text>
<text x="36.8" y="164.7">4.7uf/25V</text>
<text x="61" y="167.2">Q1</text>
<text x="81.3" y="163.4">C19</text>
<text x="81.3" y="166">4.7uf/25V</text>
<text x="132.9" y="164.9">+3.3V</text>
<text x="150.4" y="162.2">13</text>
<text x="150.4" y="164.7">14</text>
<text x="150.4" y="167.2">15</text>
<text x="273.6" y="165.2">GND</text>
<text x="61" y="169.8">Si1308EDL</text>
<text x="122.5" y="173.3">C21</text>
<text x="130.8" y="171">1uf/50V</text>
<text x="150.4" y="169.8">16</text>
<text x="150.4" y="172.3">17</text>
<text x="31" y="174.9">GND</text>
<text x="50.8" y="179.9">R9</text>
<text x="59.7" y="179.9">R10</text>
<text x="75.4" y="177.4">GND</text>
<text x="101.3" y="177.4">GND</text>
<text x="118.7" y="178.7">C23</text>
<text x="135.9" y="178.7">1uf/50V</text>
<text x="150.4" y="174.9">18</text>
<text x="150.4" y="177.4">19</text>
<text x="150.4" y="179.9">20</text>
<text x="50.8" y="182.5">10k</text>
<text x="59.7" y="182.5">0.47</text>
<text x="119.2" y="181.2">4.7uf/25V</text>
<text x="125.6" y="183.7">C24</text>
<text x="150.4" y="182.5">21 PREVGH</text>
<text x="150.4" y="182.5">21</text>
<text x="150.4" y="185">22</text>
<text x="118.7" y="190.1">C25</text>
<text x="125.6" y="186">4.7uf/25V</text>
<text x="150.4" y="187.6">23</text>
<text x="150.4" y="190.1">24</text>
<text x="160.9" y="191.3" transform="rotate(-90 160.9 191.3)">25</text>
<text x="161.8" y="190.1">GND</text>
<text x="55.1" y="195.2">GND</text>
<text x="119.4" y="193.4">1uf/50V</text>
</g>
<g font-size="1.8" fill="#a90000">
<text x="39.3" y="31.5">B1</text>
<text x="128.8" y="34">1</text>
<text x="141.5" y="34">2</text>
<text x="39.3" y="39.1">B4</text>
<text x="39.3" y="41.7">B5</text>
<text x="62.2" y="39.1">A9</text>
<text x="62.2" y="41.7">A8</text>
<text x="39.3" y="44.2">B6</text>
<text x="39.3" y="46.7">B7</text>
<text x="62.2" y="44.2">A7</text>
<text x="62.2" y="46.7">A6</text>
<text x="39.3" y="49.3">B8</text>
<text x="39.3" y="51.8">B9</text>
<text x="62.2" y="49.3">A5</text>
<text x="62.2" y="51.8">A4</text>
<text x="62.2" y="59.4">A1</text>
<text x="51.8" y="64.2" transform="rotate(-90 51.8 64.2)">0</text>
<text x="128.8" y="72.1">1</text>
<text x="141.5" y="72.1">2</text>
<text x="55.2" y="92.5">3</text>
<text x="67.9" y="92.5">2</text>
<text x="62" y="99.8" transform="rotate(-90 62 99.8)">1</text>
<text x="147.9" y="130.6">1</text>
<text x="159.8" y="128.3" transform="rotate(-90 159.8 128.3)">26</text>
<text x="147.9" y="133.1">2</text>
<text x="147.9" y="135.6">3</text>
<text x="268.5" y="136.9">1</text>
<text x="275.3" y="134.1" transform="rotate(-90 275.3 134.1)">8</text>
<text x="147.9" y="138.2">4</text>
<text x="147.9" y="140.7">5</text>
<text x="147.9" y="143.3">6</text>
<text x="268.5" y="139.4">2</text>
<text x="268.5" y="142">3</text>
<text x="147.9" y="145.8">7</text>
<text x="147.9" y="148.3">8</text>
<text x="268.5" y="144.5">4</text>
<text x="268.5" y="147.1">5</text>
<text x="268.5" y="149.6">6</text>
<text x="147.3" y="153.4">10</text>
<text x="147.3" y="156">11</text>
<text x="147.9" y="150.9">9</text>
<text x="275.3" y="154.4" transform="rotate(-90 275.3 154.4)">7</text>
<text x="147.3" y="158.5">12</text>
<text x="147.3" y="161">13</text>
<text x="50.1" y="167.4">1</text>
<text x="56.9" y="164.5" transform="rotate(-90 56.9 164.5)">3</text>
<text x="147.3" y="163.6">14</text>
<text x="147.3" y="166.1">15</text>
<text x="56.9" y="172.2" transform="rotate(-90 56.9 172.2)">2</text>
<text x="147.3" y="168.7">16</text>
<text x="147.3" y="171.2">17</text>
<text x="147.3" y="173.7">18</text>
<text x="147.3" y="176.3">19</text>
<text x="147.3" y="178.8">20</text>
<text x="147.3" y="181.4">21</text>
<text x="147.3" y="183.9">22</text>
<text x="147.3" y="186.4">23</text>
<text x="147.3" y="189">24</text>
<text x="159.8" y="194.4" transform="rotate(-90 159.8 194.4)">25</text>
</g>
<g font-size="1.8" fill="#989898">
<text x="164.6" y="101.2">TP6</text>
<text x="171" y="101.2">TP7</text>
<text x="177.3" y="101.2">TP8</text>
<text x="183.7" y="101.2">TP9</text>
<text x="190" y="101.2">TP10</text>
<text x="196.4" y="101.2">TP11</text>
<text x="169" y="111" transform="rotate(-90 169 111)">TestPoint</text>
<text x="175.4" y="111" transform="rotate(-90 175.4 111)">TestPoint</text>
<text x="181.7" y="111" transform="rotate(-90 181.7 111)">TestPoint</text>
<text x="188.1" y="111" transform="rotate(-90 188.1 111)">TestPoint</text>
<text x="194.4" y="111" transform="rotate(-90 194.4 111)">TestPoint</text>
<text x="200.8" y="111" transform="rotate(-90 200.8 111)">TestPoint</text>
<text x="99.5" y="158.3">+3.3V</text>
<text x="117.5" y="156.3">R8</text>
<text x="125.3" y="156.3">10kR</text>
</g>
<g font-size="1.4" fill="#840000">
<text x="104" y="45.3">D-</text>
<text x="104" y="47.8">D+</text>
<text x="219.3" y="58">SCL</text>
<text x="262.8" y="58">SDI</text>
<text x="203.6" y="63">GPIO2</text>
<text x="218.2" y="60.5">BUSY</text>
<text x="219.2" y="65.6">RES</text>
<text x="262.8" y="63">GPIO9</text>
<text x="262.8" y="60.5">SDA</text>
<text x="220.1" y="68.1">DC</text>
<text x="220.1" y="70.7">CS</text>
<text x="262.8" y="70.7">D+</text>
<text x="262.8" y="68.1">D-</text>
<text x="218.3" y="73.2">SCLK</text>
<text x="179.9" y="113.9" transform="rotate(-90 179.9 113.9)">CS</text>
<text x="198.9" y="113.9" transform="rotate(-90 198.9 113.9)">DC</text>
<text x="154.5" y="114.7" transform="rotate(-90 154.5 114.7)">SCL</text>
<text x="160.8" y="114.7" transform="rotate(-90 160.8 114.7)">SDA</text>
<text x="167.2" y="114.4" transform="rotate(-90 167.2 114.4)">SDI</text>
<text x="173.5" y="115.7" transform="rotate(-90 173.5 115.7)">SCLK</text>
<text x="186.2" y="114.8" transform="rotate(-90 186.2 114.8)">RES</text>
<text x="192.6" y="115.8" transform="rotate(-90 192.6 115.8)">BUSY</text>
<text x="219.3" y="121.5">SCL</text>
<text x="239.9" y="121.5">SDA</text>
<text x="87.5" y="135.4">PREVGL</text>
<text x="138.3" y="136.7">RESE</text>
<text x="139.1" y="134.2">GDR</text>
<text x="171.1" y="141.8">SCL</text>
<text x="261.2" y="143">SDA</text>
<text x="171" y="144.3">SDA</text>
<text x="261.2" y="145.6">SCL</text>
<text x="138.2" y="151.9">BUSY</text>
<text x="139.2" y="154.5">RES</text>
<text x="87.5" y="158.3">PREVGH</text>
<text x="140.1" y="157">DC</text>
<text x="140.1" y="159.6">CS</text>
<text x="138.3" y="162.1">SCLK</text>
<text x="139.6" y="164.6">SDI</text>
<text x="41.3" y="168.4">GDR</text>
<text x="65.9" y="176.1">RESE</text>
<text x="136.2" y="182.4">PREVGH</text>
<text x="136.5" y="187.5">PREVGL</text>
</g>
<g font-size="1.4" fill="#a90000">
<text x="226.7" y="51.8">8</text>
<text x="257.2" y="49.3">3</text>
<text x="226.2" y="56.9">12</text>
<text x="226.2" y="59.4">13</text>
<text x="256.7" y="56.9">21</text>
<text x="256.7" y="59.4">22</text>
<text x="226.7" y="62">5</text>
<text x="226.7" y="64.5">6</text>
<text x="256.7" y="62">23</text>
<text x="256.7" y="64.5">16</text>
<text x="226.2" y="67.1">18</text>
<text x="226.2" y="69.6">19</text>
<text x="256.7" y="67.1">26</text>
<text x="256.7" y="69.6">27</text>
<text x="226.2" y="72.1">20</text>
<text x="226.2" y="77.2">30</text>
<text x="257.2" y="77.2">77</text>
<text x="257.5" y="77.2">5</text>
<text x="226.2" y="79.8">31</text>
<text x="255.8" y="82.3">49_1</text>
<text x="256.7" y="82.3">112</text>
<text x="257.2" y="82.3">148</text>
<text x="257.2" y="82.3">27</text>
<text x="257.5" y="82.3">1</text>
<text x="257.5" y="82.3">2</text>
<text x="205.9" y="136.9">19</text>
<text x="206.4" y="134.4">7</text>
<text x="180.5" y="142">10</text>
<text x="181" y="139.4">9</text>
<text x="181" y="147.1">12</text>
<text x="205.9" y="149.6">20</text>
<text x="206.4" y="149.6">61</text>
</g>
<g font-size="1.4" fill="#006464">
<text x="230.9" y="52.8">EN</text>
<text x="251.2" y="50.3">3V3</text>
<text x="230.9" y="57.9">IO0</text>
<text x="251.5" y="57.9">IO7</text>
<text x="230.9" y="60.4">IO1</text>
<text x="230.9" y="63">IO2</text>
<text x="230.9" y="65.5">IO3</text>
<text x="250.5" y="65.5">IO10</text>
<text x="251.5" y="60.4">IO8</text>
<text x="251.5" y="63">IO9</text>
<text x="230.9" y="68">IO4</text>
<text x="230.9" y="70.6">IO5</text>
<text x="250.5" y="68">IO18</text>
<text x="250.5" y="70.6">IO19</text>
<text x="230.9" y="73.1">IO6</text>
<text x="230.9" y="78.2">RXD0</text>
<text x="230.9" y="80.7">TXD0</text>
<text x="250.9" y="83.3">GND</text>
<text x="251.9" y="78.2">NC</text>
<text x="199.2" y="137.9">VDDH</text>
<text x="200.3" y="135.4">VDD</text>
<text x="185.2" y="140.4">SCL</text>
<text x="185.2" y="143">SDA</text>
<text x="185.2" y="148.1">DNC</text>
<text x="200.1" y="150.6">GND</text>
</g>
<text font-size="1.2" fill="#a90000" x="62.2" y="31.5">A12</text>
<text font-size="1.2" fill="#006464" x="39.3" y="59.4">B12</text>
</svg>
